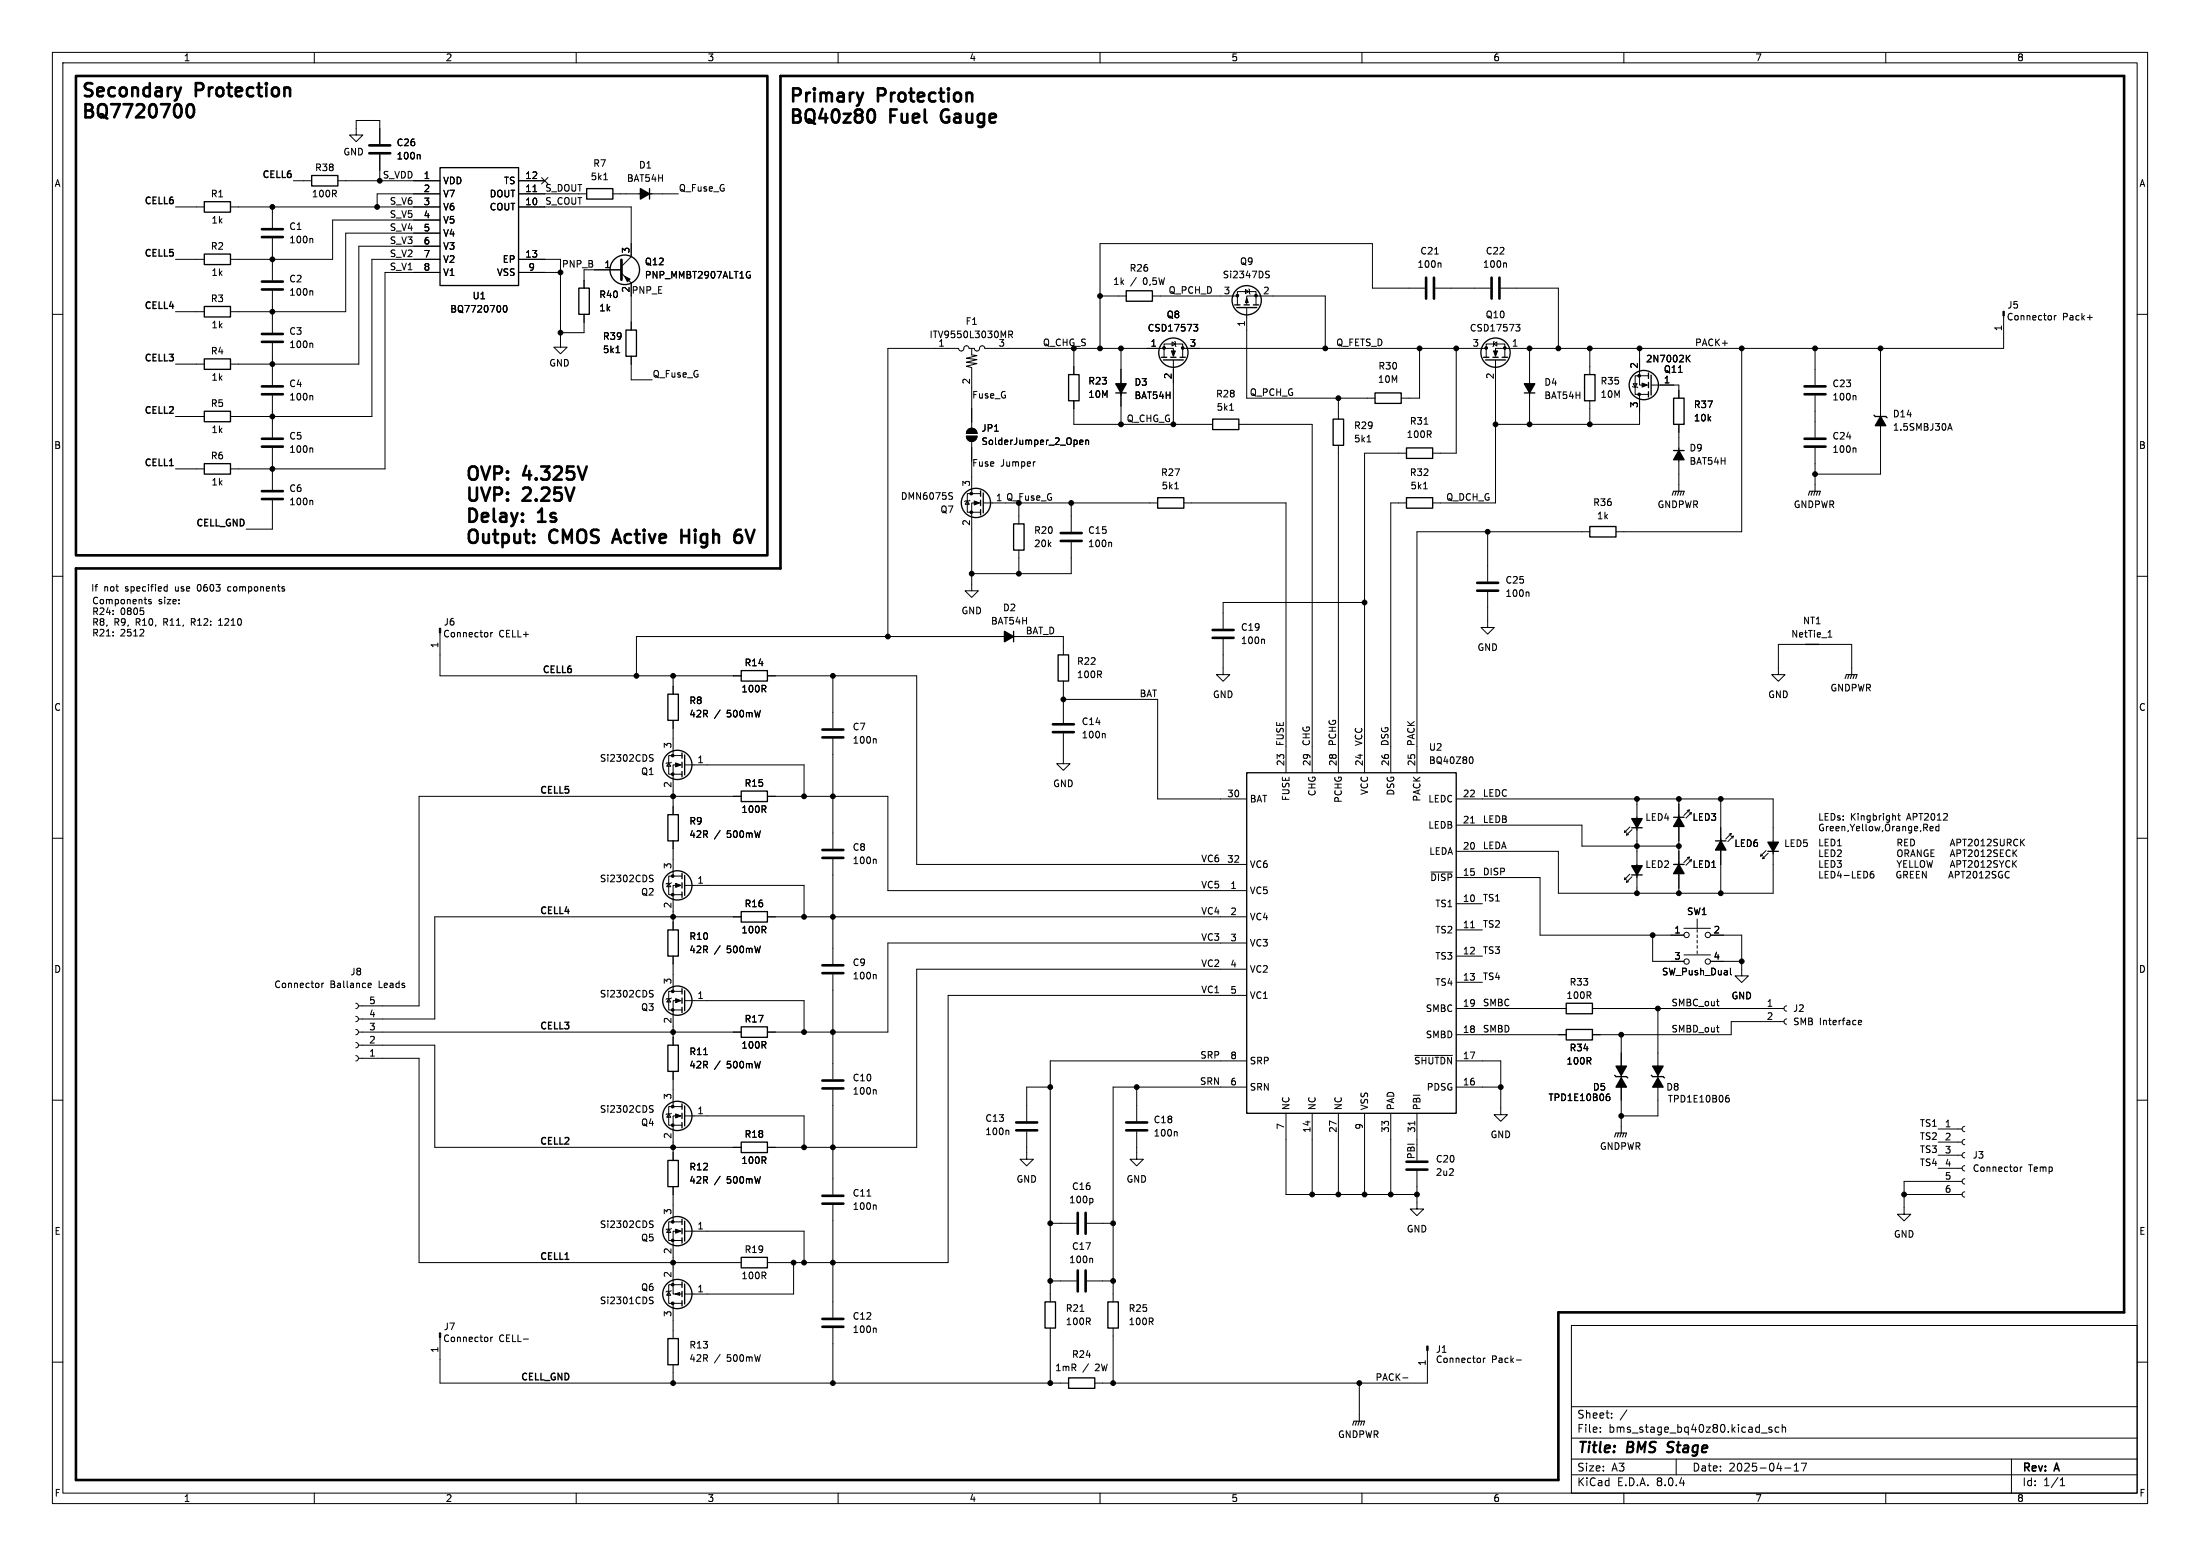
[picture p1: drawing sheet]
<svg xmlns="http://www.w3.org/2000/svg" width="420mm" height="297mm" viewBox="0 0 420 297" stroke-linecap="round" stroke-linejoin="round" font-family="sans-serif">
<g fill="none" stroke="#000" stroke-width=".19">
<path d="M10 10h400v277h-400zM12 12h396v273h-396zM60 10v2M110 10v2M160 10v2M210 10v2M260 10v2M310 10v2M360 10v2M33.5 39.5h5.5M44 39.5h40M52 39.5v4"/>
<path d="M56 34.5h3.5M64.5 34.5h19.5M68 25.8h-1.3l1.3 1.2 1.3-1.2h-1.3v-2.8h4.5v4.5M72.5 29.5v3M80 29.5l.2 .2v.7M84 37h-12v2.5M99 37h13M99 39.5h21.5v9.5M99 34.5h5M101.7 36.6h.8M103.4 33.9l1.2 1.2M104.6 33.9l-1.2 1.2"/>
<path d="M115.3 34.3h.7M117 37h12.5M10 60h2M33.5 49.5h5.5M33.5 59.5h5.5M52 45.5v8M52 55.5v8M59.5 45.5l.2 .2v.6M59.5 55.5l.2 .2v.6M84 49.5h-13v30h-27M84 52h-10.5v37.5h-29.5M84 42h-20.5v7.5h-19.5"/>
<path d="M84 44.5h-18v15h-22M84 47h-15.5v22.5h-24.5M96.2 58.4l.2-.1a.68 .68 0 0 1 .4 .6 .68 .68 0 0 1-.4 .7 .84 .84 0 0 1-.2-1.2zM99 49.5h8v16.8h1.3l-1.3 1.2-1.3-1.2h1.3M99 52h8M111.5 51.5v3.5M111.5 60v3.5h-4.5M113.5 51.5h5M118.6 52.1l1.9 1.9M120.5 54v9M120.5 49l-1.9 1.9M142.7 51.9h.5"/>
<path d="M143 52.5h.2v.5h-.5M210 56.5h5M220 56.5h16M236.2 58.2v-2.5h3.6v2.5M237.8 55.3l.6 .3-.6 .4zM238 58.1v-1.6h15v10M238 58.7v17.3h24.5M238.4 55.2l.1 .1v.7l.2 .1M241.7 52.3l.6 .4-.1 .3h-.4M241.7 51.8h.6M272 55h-10v-8.5h-52v20M273.9 48.5h.7"/>
<path d="M274 55h10.5M274.9 50.2l.2 .2v.6M286.5 55h11v11.5M287.4 50.2l.2 .2v.6M408 60h2M33.5 79.5h5.5M33.5 69.5h5.5M52 65.5v8M52 75.5v8M59.5 65.5l.2 .2v.6M59.5 75.5l.2 .2v.6M117.6 67.3h.7"/>
<path d="M120.5 68v4.5h4M185.5 66.5v1.2l1 .2-2 .5 2 .2-2 .5 2 .3-2 .5 1 .3v1.2M185.5 71.5v10.5M192.6 63.9l.6-.1 .1-.2-.1-.3-.6-.1v1.3M192.9 63.9l.4 .6M205 76.5v4.5h26.5M205 66.5v5M214 66.5v14.5M222.2 68.2v-2.5h3.6v2.5M223.7 65.3l.7 .4-.7 .3zM224 67.7v-1.2h-36l-.1-.4-.4-.1-.4 .2-.2 .7-.4 .1-.4-.1-.1-.4h-1l-.1-.4-.4-.1-.4 .2-.2 .7-.4 .1-.4-.1-.1-.4h-13.5v55M224 68.7v12.3"/>
<path d="M224.3 65.1l.2 1.1M226 66.5h57.5M227.9 61.9h.8l-.5 .5 .4 .1 .1 .4-.3 .3h-.3M234.8 78.3h.7M255.5 76v4M271 66.5v9.5h-3.5M278 66.5v20h-4.5M283.7 68.2v-2.5h3.6v2.5M285.1 65.7l.7-.4v.7zM285.2 65.1l-.2 1.1M285.5 68.7v27.3h-12M289.4 61.9h.8l-.5 .5 .4 .1 .1 .4-.3 .3h-.3"/>
<path d="M292 66.5v14.5M303.5 66.5v5M303.5 76.5v4.5M311.7 73.8l1 .2M311.8 73.2h.7l-.3 .7zM313 66.5v7h1.2M313 75.5v5.5h-27.5M314.7 71.7h-2.5v3.6h2.5M315.2 73.5h5.3v2.5M322.1 68.4l.5 .7M322.6 67.8l-.7 .7M332.5 66.5v35h-24"/>
<path d="M346.5 66.5v7M346.5 75.5v8M354.1 75.5l.2 .2v.6M359 66.5v24h-12.5M382.5 60.7v5.8h-97v1.2M392.2 60.2v.9M392.5 60.2l-.3 .3M398.5 60.6h.9M33.5 89.5h5.5M52 85.5v8M52 95.5v5.5h-5M59.5 95.5l.2 .2v.6"/>
<path d="M59.5 85.5l.2 .2v.6M181.4 94.6l.3 .2 .1 .3-.2 .2h-.3M181.4 94l.4 .1M184.5 83.3h2a1.02 1.02 0 0 1-1 1 1.02 1.02 0 0 1-1-1zM184.7 95.6l.3 .7h-.7zM184.8 82a1.02 1.02 0 0 1 1.1-.2 1.02 1.02 0 0 1 .6 .9h-2zM185.2 95.5l-1.1 .2M185.5 84v10M186.7 96h-1.2v16.8h1.3l-1.3 1.2-1.3-1.2h1.3M187.2 94.2h-2.5v3.6h2.5M187.7 96h4.3M197.5 88.1h.1"/>
<path d="M204.5 96v5.5M206.1 84.4l.6-.1v-.2l-.4-.1-.2 .2 .1 .6h.5M207.3 84.1l.2-.1 .3 .1v.7M207.3 84v.8M221 96h-26.5v4M224.3 93.3h.7M226 96h19.5v51.5M236.5 81h14v66.5M255.5 85v62.5M261 84.3h.7M268.5 96h-3v51.5M268.5 86.5h-8v61"/>
<path d="M271.8 93.3h.7M271.9 81h.7M320.5 81v12.8M346.5 85.5v8.3M354.1 85.5l.2 .2v.6M371.8 82.1l.5-1.3 .4 1.3M372 81.8h.6M10 110h2M27.4 116.6v.6M28.8 114.5l-.3-.1-.1 .2v.2l.4 .1v.3h-.4M31.4 112.8h.5M31.4 112h.5"/>
<path d="M31.9 111.6v1.2M41.7 119.4h.8M42 118.3l-.3 .1M43.7 112l-.2 .2v.4l.2 .2M54.3 112.5v.3M194.5 105v4.5M204.5 103.5v6h-19M212 103.5l.2 .2v.6M260.5 115h-27v5M284 113v6.8h1.3l-1.3 1.2-1.3-1.2h1.3M284 101.5v9.5M291.7 113l.2 .2v.6"/>
<path d="M303.5 101.5h-33v46M408 110h2M26.7 121.4h.8M27.5 120.5l-.1 .2M84 121.2v7.8h57.5M93.7 120.7v.9M94 120.7l-.3 .3M128.5 129v3.5M128.5 137.5v6.5M146.5 129h28.5v36h63M159 129v10M203 140v5.8h1.3l-1.3 1.2-1.3-1.2h1.3"/>
<path d="M203 125v-3.5h-81.5v7.5M203 133.5h18v19h17M203 130v8M233.5 122v6.8h1.3l-1.3 1.2-1.3-1.2h1.3M241.2 122l.2 .2v.6M339.5 128.8h-1.3l1.3 1.2 1.3-1.2h-1.3v-5.8h14v5.8M349 121.6h.7M349.2 120.5l.1-.2v1.3M10 160h2M124.1 144.6l.6 .3-.1 .3-.5 .1M124.1 144.1h.6M127.7 145.6l.3 .7h-.7z"/>
<path d="M128.2 145.5l-1 .2M129.8 146h-1.3v9.5M130.2 144.2h-2.5v3.6h2.5M130.8 146h22.7v6M141.5 152h-61.5v40h-11.6M146.5 152h23v18h68.5M159 141v21M167.1 141l.2 .2v.6M210.8 140l.2 .2v.6M278 152.5h60.5v18h-41v-8h-19.5M278 157.5h24v4h18.5M280.7 157.1h.8"/>
<path d="M280.8 144.5a.68 .68 0 0 1 .4 .6 .68 .68 0 0 1-.4 .6M310.2 158.5l-.1 .4M310.5 158.8l-.4 .1M310.6 159l-.1 .4M310.9 159.3l-.4 .1M311.1 157.9l-1 1M311.5 158.3l-1 1.1M312.5 152.5v18M320.5 152.5v18M322.5 154.6l-.4 .1M322.5 154.6l-.1 .4M322.5 155.2l.4-.1-1 1.1"/>
<path d="M322.5 154.6l-1.1 1M328.5 152.5v18M330.5 159.1l-.4 .1M330.5 159.1l-.1 .4M330.5 159.1l-1 1.1M330.9 159.6l-.4 .1M330.9 159.6l-.1 .4M330.9 159.6l-1.1 1M361.8 155.8l.1 .7M362.3 155.7h.5M362.5 155.3v1.1l.3 .1M368.4 158.2l.7-.2-.1-.2-.4-.1-.2 .2 .1 .6h.5"/>
<path d="M370.1 157.8l-.3-.1-.3 .3 .2 .5h.4M370.1 157.3v1.3M408 160h2M124.1 167.6l.6 .3-.1 .3-.5 .1M124.1 167.1h.6M127.7 168.6l.3 .7h-.7zM128.2 168.5l-1 .2M128.5 160.5v6.5M129.8 169h-1.3v8.5M130.2 167.2h-2.5v3.6h2.5M130.8 169h22.7v6M141.5 175h-58.5v19.5h-14.6"/>
<path d="M146.5 175h91.5M159 164v20M167.1 164l.2 .2v.6M238 180h-68.5v17h-23M273.2 166.5h4.1M278 167.5h16v11h27.5M278 172.5h5M278 177.5h5M280.7 177.1h.8M310.2 167.5l-.1 .4M310.5 167.8l-.4 .1M310.6 168l-.1 .4"/>
<path d="M310.9 168.3l-.4 .1M311.1 166.9l-1 1M311.5 167.3l-1 1.1M315.5 178.5v5h6M321.5 177.2h5M322.5 163.6l-.4 .1M322.5 163.6l-.1 .4M322.5 164.2l.4-.1-1 1.1M322.5 163.6l-1.1 1M324 175.4v1.8M324 177.4v.6M324 178.5v.5"/>
<path d="M324 179.5v.5M326.5 178.5h6v7.8h1.3l-1.3 1.2-1.3-1.2h1.3M336.2 163l-.1 .4M336.5 163.3l-.4 .1M336.6 163.5l-.1 .4M336.9 163.8l-.4 .1M337.1 162.3l-1 1.1M337.6 162.9l-1.1 1M357.6 166.3l-.3 .1a.85 .85 0 0 0 0 1.2l.4-.1v-.5l-.2-.2-.4 .1-.1 .1M362.2 164.3l.4 .6M362.3 160.8h.6l.2-.2-.1-.3-.7-.1v1.3M362.5 162.3l.1-.1a.43 .43 0 0 1 .5 .5v.4a.42 .42 0 0 1-.4 .4 .42 .42 0 0 1-.4-.4z"/>
<path d="M362.6 164.9v.6M362.6 160.8l.5 .7M363 164.3l-.4 .6M363.4 164.9h.5M363.6 160.8h.4M363.7 162.9l.6-.1 .1-.1-.1-.4-.6-.1v1.3M364 162.9l.4 .6M364 164.3h-.6v1.2h.6M364.2 160.2h-.6v1.3h.6M364.6 164.3v1.2h.6M364.8 160.2a.64 .64 0 0 1 .7 .6 .64 .64 0 0 1-.7 .7zM364.8 163.5l.4-1.3 .4 1.3"/>
<path d="M364.9 163.1h.6M365.6 164.3v1.2h.6M366.6 164.5l.3-.2a.43 .43 0 0 1 .5 .4v.4a.42 .42 0 0 1-.4 .5 .42 .42 0 0 1-.4-.5zM366.8 162.2v1.3l-.8-1.3v1.3M367.8 164.3l.3 1.2 .3-.9 .2 .9 .3-1.2M368 162.3a.59 .59 0 0 0-.7 .6 .59 .59 0 0 0 .7 .5l.1-.4h-.3M368.6 162.8h.5M369.2 162.2h-.6v1.3h.6M372 167.6l.4-1.3 .5 1.3M372.1 167.2h.6M384.2 164.3v1.2M384.3 162.2v1.3"/>
<path d="M384.4 164.8l.6 .7M384.5 162.8l.5 .7M385 164.3l-.8 .7M385 162.2l-.7 .8M385.7 160.2v1.3M385.9 160.7l.6 .8M386.5 160.2l-.8 .7M61.4 187.7v.8M61.8 187.7l-.4 .2M67.9 191.5l.4 .1 .1 .4-.1 .4-.4 .1M67.9 194l.4 .1 .1 .4-.1 .4-.4 .1M67.9 196.5l.4 .1 .1 .4-.1 .4-.4 .1"/>
<path d="M67.9 199l.4 .1 .1 .4-.1 .4-.4 .1M68.4 197h73.1M68.4 199.5h14.6v19.5h58.5M70.3 187.8l.1-.1 .5 .1v.2l-.6 .1M70.3 188.3l.1 .2 .4-.1M124.1 189.6l.6 .3-.1 .3-.5 .1M124.1 189.1h.6M127.7 190.6l.3 .7h-.7zM128.2 190.5l-1 .2M128.5 182.5v6.5M129.8 191h-1.3v8.5M130.2 189.2h-2.5v3.6h2.5"/>
<path d="M130.8 191h22.7v6M159 186v20M167.1 186l.2 .2v.6M238 190h-57v51h-34.5M238 185h-63v34h-28.5M278 192.5h21M278 197.5h21M278 182.5h5M278 187.5h5M304 192.5h36.6M309.5 197.5v18.8M316.5 192.5v20.5h-7"/>
<path d="M321.5 182.3h5M324 180.5v.5M324 181.5v.5M326.5 183.5h6M327.7 196.1h.5M327.7 191.1h.5M328.1 192h.1M328.1 197h.1M330.3 184.8v1.1l.2 .2M340.6 195h-10.1v2.5h-26.5M341.1 194.5l-.4 .1-.1 .4 .1 .4 .4 .1M341.1 192l-.4 .1-.1 .4 .1 .4 .4 .1"/>
<path d="M354.8 195.2l.6-.1-.1-.3h-.3l-.2 .1v.6h.5M10 210h2M67.9 201.5l.4 .1 .1 .4-.1 .4-.4 .1M68.4 202h11.6v39h61.5M124.1 211.6l.6 .3-.1 .3-.5 .1M124.1 211.1h.6M127.7 212.6l.3 .7h-.7zM128.2 212.5l-1 .2M128.5 204.5v6.5M129.8 213h-1.3v8.5M130.2 211.2h-2.5v3.6h2.5M130.8 213h22.7v6"/>
<path d="M134.3 201.3h.8M159 208v20M167.1 208l.2 .2v.6M192.4 215.7l.2 .2v.7M196 216v5.3h1.3l-1.3 1.2-1.3-1.2h1.3M200.5 207.5h-4.5v6.5M217 216v5.3h1.3l-1.3 1.2-1.3-1.2h1.3M217 207.5v6.5M224.5 216l.2 .2v.6M238 207.5h-25.5v41M238 202.5h-37.5v46M245.5 212.5v15.5h25"/>
<path d="M250.5 212.5v15.5M255.5 212.5v15.5M260.5 212.5v15.5M265.5 212.5v15.5M270.1 214v.8M270.1 201.5h7.2M270.5 212.5v9M278 202.5h8.5v10.3h1.3l-1.3 1.2-1.3-1.2h1.3M278 207.5h8.5M306.9 209.3l.3 .1 .1 .1v.5l-.4 .1M307.2 208.8l-.3 .1M329.6 209.6h.3l.2 .2v.4l-.5 .1"/>
<path d="M330 209.1h-.4M370 218h4.6M370 215.5h4.6M375.1 220l-.4 .1-.1 .4 .1 .4 .4 .1M375.1 217.5l-.4 .1-.1 .4 .1 .4 .4 .1M375.1 215l-.4 .1-.1 .4 .1 .4 .4 .1M408 210h2M124.1 233.6l.6 .3-.1 .3-.5 .1M124.1 233.1h.6M127.7 234.6l.3 .7h-.7zM128.2 234.5l-1 .2M128.5 226.5v6.5"/>
<path d="M129.8 235h-1.3v12h1.6M130.2 233.2h-2.5v3.6h2.5M130.8 235h22.7v6M159 230v21.5M165.5 228.3h.7M167.1 230l.2 .2v.6M200.5 233.5h5M207.5 233.5h5M208.4 228.7l.2 .3v.3l-.2 .3M270.5 223.5v7.3h1.3l-1.3 1.2-1.3-1.2h1.3M363.5 228h11.1M370 223h4.6"/>
<path d="M370 220.5h4.6M374.6 225.5h-11.1v6.3h1.3l-1.3 1.2-1.3-1.2h1.3M375.1 227.5l-.4 .1-.1 .4 .1 .4 .4 .1M375.1 225l-.4 .1-.1 .4 .1 .4 .4 .1M375.1 222.5l-.4 .1-.1 .4 .1 .4 .4 .1M385.7 222.8v.8M386 222.8l-.3 .2M10 260h2M84 255.7v8.3h120M93.7 255.2v.9M94 255.2l-.3 .3M99.9 255.6h1"/>
<path d="M124.1 248.1l.6 .4-.1 .3h-.5M124.1 247.6h.6M127.6 246.6l.4 .6h-.7zM128.2 246.4l-.2 .1h-.7l-.1 .1M128.5 249v6.5M130.2 245.2h-2.5v3.6h2.5M151.5 241v6h-20.7M159 253.5v10.5M167.1 253.5l.2 .2v.6M200.5 244.5h5M200.5 253.5v10.5M206.2 250.3h.7"/>
<path d="M207.5 244.5h5M208.4 240.2l.2 .2v.6M212.5 253.5v10.5M272.5 257.8v6.2h-63.5M283.2 259.2v.9M283.5 259.2l-.3 .3M289.5 259.6h.9M300 253h108v32h-108zM408 260h2M128.5 260.5v3.5M259.5 264v7.3M267.8 263h1"/>
<path d="M300 278.5h108M300 274.5h108M300 268.5h108M305.5 273.2v.2M305.5 272.5v.1M307.7 270.5v.2M307.7 269.8v.1M310.6 269.1l-1.3 1.9M320 278.5v3M336.2 273.5h1.2M338.2 272.5l-.3-.1-.2 .2v.2l.5 .2v.3h-.5M339.6 272.5l-.4-.1-.3 .3 .1 .6h.6"/>
<path d="M340.2 272.5l.2-.1 .4 .1 .1 .9M340.2 271.9v1.5M342.5 279.7l.4-.4v1.5M343.9 279.3h1l-.7 1.5M384 278.5v6.5M60 285v2M110 285v2M160 285v2M210 285v2M260 285v2M300 281.5h108M310 285v2"/>
<path d="M340.7 280.2h1.2M342.5 280.8h.9M360 285v2M393.3 283.6h.9M393.3 282.5l.4-.4v1.5"/>
<circle cx="322" cy="178.5" r=".51"/>
<circle cx="326" cy="178.5" r=".51"/>
<circle cx="322" cy="183.5" r=".51"/>
<circle cx="326" cy="183.5" r=".51"/>
</g>
<path d="M318.2 277.1l.3 .1M318.5 275.4l-.1 .6" fill="none" stroke="#000" stroke-width=".4"/>
<g fill="none" stroke="#000" stroke-width=".5">
<path d="M14.5 14.5h132v91.5h-132zM34.5 16.7l-.6 1.7M164.8 17.7l-.6 1.7M36.7 20a.59 .59 0 0 0-1 .4 1.47 1.47 0 0 0 .5 2 .64 .64 0 0 0 .7-.5l.1-.5-.1-1M70.5 27.7h4M70.5 29.3h4M166.2 20.9l.6 .2M166.9 21.4a1.47 1.47 0 0 1-.5 2h-.2M179.8 21.5a1.73 1.73 0 0 0 .1 1.5M50 53.7h4M50 55.3h4M50 43.7h4"/>
<path d="M50 45.3h4M272.2 53v4M273.8 53v4M284.7 53v4M286.3 53v4M50 73.7h4M50 75.3h4M50 63.7h4M50 65.3h4M344.5 73.7h4M344.5 75.3h4M50 93.7h4"/>
<path d="M50 95.3h4M50 83.7h4M50 85.3h4M344.5 83.7h4M344.5 85.3h4M14.5 108.5h134.5v-94h256.5v236h-108v32h-283zM117.1 102.9h1.2M117.7 101.1l-.8 2.5M130.1 101.1v2.5M130.1 102.3h1.4M140.7 102.1l.7 .1 .2 .3-.1 .9-.3 .2h-.5M141.4 101.1l-.7 .1"/>
<path d="M202.5 101.8h4M202.5 103.2h4M282 111.2h4M282 112.8h4M157 139.2h4M201 138.2h4M201 139.8h4M231.5 120.2h4M231.5 121.8h4M157 140.8h4M157 163.7h4M157 162.3h4"/>
<path d="M157 185.7h4M157 184.3h4M157 207.7h4M157 206.3h4M194 215.7h4M194 214.3h4M215 215.7h4M215 214.3h4M157 229.8h4M157 228.2h4M205.7 231.5v4M207.3 231.5v4"/>
<path d="M268.5 221.7h4M268.5 223.2h4M157 253.2h4M157 251.8h4M205.7 242.5v4M207.3 242.5v4"/>
</g>
<g fill="#000" stroke="#000" stroke-width=".19">
<path d="M119.3 52.8l1 .5-.5 .5zM238 56.9l.3 .8h-.5zM223.6 67h.8l-.4 1zM285.1 67h.8l-.4 1zM313.5 73.1l1 .4-1 .4zM382.4 59.4h.2v.9h-.2zM184.5 83.3h2a1.02 1.02 0 0 1-1 1 1.02 1.02 0 0 1-1-1zM184.8 82a1.02 1.02 0 0 1 1.1-.2 1.02 1.02 0 0 1 .6 .9h-2zM186 95.6l1 .4-1 .4zM83.9 119.9h.2v.9h-.2zM129 145.6l1 .4-1 .4zM129 168.6l1 .4-1 .4z"/>
<path d="M129 190.6l1 .4-1 .4zM129 212.6l1 .4-1 .4zM129 234.6l1 .4-1 .4zM83.9 254.4h.2v.9h-.2zM128.9 247l.9-.3v.5zM272.4 256.9h.2v.9h-.2z"/>
<circle cx="52" cy="39.5" r=".46"/>
<circle cx="72" cy="39.5" r=".46"/>
<circle cx="72.5" cy="34.5" r=".46"/>
<circle cx="52" cy="59.5" r=".46"/>
<circle cx="52" cy="49.5" r=".46"/>
<circle cx="107" cy="52" r=".46"/>
<circle cx="210" cy="56.5" r=".46"/>
<circle cx="236.2" cy="56.4" r=".25"/>
<circle cx="239.8" cy="56.4" r=".25"/>
<circle cx="52" cy="69.5" r=".46"/>
<circle cx="52" cy="79.5" r=".46"/>
<circle cx="107" cy="63.5" r=".46"/>
<circle cx="210" cy="66.5" r=".46"/>
<circle cx="214" cy="66.5" r=".46"/>
<circle cx="222.2" cy="66.4" r=".25"/>
<circle cx="225.8" cy="66.4" r=".25"/>
<circle cx="253" cy="66.5" r=".46"/>
<circle cx="255.5" cy="76" r=".46"/>
<circle cx="271" cy="66.5" r=".46"/>
<circle cx="278" cy="66.5" r=".46"/>
<circle cx="283.7" cy="66.4" r=".25"/>
<circle cx="287.3" cy="66.4" r=".25"/>
<circle cx="292" cy="66.5" r=".46"/>
<circle cx="297.5" cy="66.5" r=".46"/>
<circle cx="303.5" cy="66.5" r=".46"/>
<circle cx="312.9" cy="75.3" r=".25"/>
<circle cx="312.9" cy="71.7" r=".25"/>
<circle cx="313" cy="66.5" r=".46"/>
<circle cx="332.5" cy="66.5" r=".46"/>
<circle cx="346.5" cy="66.5" r=".46"/>
<circle cx="359" cy="66.5" r=".46"/>
<circle cx="52" cy="89.5" r=".46"/>
<circle cx="185.4" cy="94.2" r=".25"/>
<circle cx="185.4" cy="97.8" r=".25"/>
<circle cx="204.5" cy="96" r=".46"/>
<circle cx="214" cy="81" r=".46"/>
<circle cx="224" cy="81" r=".46"/>
<circle cx="285.5" cy="81" r=".46"/>
<circle cx="292" cy="81" r=".46"/>
<circle cx="303.5" cy="81" r=".46"/>
<circle cx="346.5" cy="90.5" r=".46"/>
<circle cx="185.5" cy="109.5" r=".46"/>
<circle cx="194.5" cy="109.5" r=".46"/>
<circle cx="260.5" cy="115" r=".46"/>
<circle cx="284" cy="101.5" r=".46"/>
<circle cx="121.5" cy="129" r=".46"/>
<circle cx="128.5" cy="129" r=".46"/>
<circle cx="159" cy="129" r=".46"/>
<circle cx="169.5" cy="121.5" r=".46"/>
<circle cx="203" cy="133.5" r=".46"/>
<circle cx="128.4" cy="144.2" r=".25"/>
<circle cx="128.4" cy="147.8" r=".25"/>
<circle cx="128.5" cy="152" r=".46"/>
<circle cx="153.5" cy="152" r=".46"/>
<circle cx="159" cy="152" r=".46"/>
<circle cx="312.5" cy="152.5" r=".46"/>
<circle cx="320.5" cy="152.5" r=".46"/>
<circle cx="328.5" cy="152.5" r=".46"/>
<circle cx="128.4" cy="167.2" r=".25"/>
<circle cx="128.4" cy="170.8" r=".25"/>
<circle cx="128.5" cy="175" r=".46"/>
<circle cx="153.5" cy="175" r=".46"/>
<circle cx="159" cy="175" r=".46"/>
<circle cx="312.5" cy="170.5" r=".46"/>
<circle cx="312.5" cy="161.5" r=".46"/>
<circle cx="315.5" cy="178.5" r=".46"/>
<circle cx="320.5" cy="161.5" r=".46"/>
<circle cx="320.5" cy="170.5" r=".46"/>
<circle cx="328.5" cy="170.5" r=".46"/>
<circle cx="128.4" cy="192.8" r=".25"/>
<circle cx="128.4" cy="189.2" r=".25"/>
<circle cx="128.5" cy="197" r=".46"/>
<circle cx="153.5" cy="197" r=".46"/>
<circle cx="159" cy="197" r=".46"/>
<circle cx="309.5" cy="197.5" r=".46"/>
<circle cx="316.5" cy="192.5" r=".46"/>
<circle cx="332.5" cy="183.5" r=".46"/>
<circle cx="128.4" cy="211.2" r=".25"/>
<circle cx="128.4" cy="214.8" r=".25"/>
<circle cx="128.5" cy="219" r=".46"/>
<circle cx="153.5" cy="219" r=".46"/>
<circle cx="159" cy="219" r=".46"/>
<circle cx="200.5" cy="207.5" r=".46"/>
<circle cx="217" cy="207.5" r=".46"/>
<circle cx="286.5" cy="207.5" r=".46"/>
<circle cx="309.5" cy="213" r=".46"/>
<circle cx="128.4" cy="233.2" r=".25"/>
<circle cx="128.4" cy="236.8" r=".25"/>
<circle cx="200.5" cy="233.5" r=".46"/>
<circle cx="212.5" cy="233.5" r=".46"/>
<circle cx="250.5" cy="228" r=".46"/>
<circle cx="255.5" cy="228" r=".46"/>
<circle cx="260.5" cy="228" r=".46"/>
<circle cx="265.5" cy="228" r=".46"/>
<circle cx="270.5" cy="228" r=".46"/>
<circle cx="363.5" cy="228" r=".46"/>
<circle cx="128.4" cy="245.2" r=".25"/>
<circle cx="128.4" cy="248.8" r=".25"/>
<circle cx="128.5" cy="241" r=".46"/>
<circle cx="151.5" cy="241" r=".46"/>
<circle cx="153.5" cy="241" r=".46"/>
<circle cx="159" cy="241" r=".46"/>
<circle cx="200.5" cy="244.5" r=".46"/>
<circle cx="212.5" cy="244.5" r=".46"/>
<circle cx="128.5" cy="264" r=".46"/>
<circle cx="159" cy="264" r=".46"/>
<circle cx="200.5" cy="264" r=".46"/>
<circle cx="212.5" cy="264" r=".46"/>
<circle cx="259.5" cy="264" r=".46"/>
</g>
<g fill="none" stroke="#000" stroke-width=".25">
<path d="M39 38.5h5v2h-5zM59.5 33.5h5v2h-5zM84 32h15v22.5h-15zM112 36h5v2h-5zM124 36v2M39 48.5h5v2h-5zM39 58.5h5v2h-5zM110.5 55h2v5h-2zM215 55.5h5v2h-5zM235.7 58.2h1M236.1 58.7h3.8M237.5 58.2h1"/>
<path d="M239.3 58.2h1M39 78.5h5v2h-5zM39 68.5h5v2h-5zM119.5 63h2v5h-2zM204 71.5h2v5h-2zM213 75h2M221.7 68.2h1M222.1 68.7h3.8M223.5 68.2h1M225.3 68.2h1M262.5 75h5v2h-5zM283.2 68.2h1"/>
<path d="M283.6 68.7h3.8M285 68.2h1M286.8 68.2h1M291 75h2M302.5 71.5h2v5h-2zM314.7 71.2v1M314.7 73v1M314.7 74.8v1M315.2 71.6v3.8M319.5 76h2v5h-2zM357.7 79.3l.3 .2h2l.3 .2M39 88.5h5v2h-5z"/>
<path d="M187.2 93.7v1M187.2 95.5v1M187.2 97.3v1M187.7 94.1v3.8M221 95h5v2h-5zM231.5 80h5v2h-5zM254.5 80h2v5h-2zM268.5 95h5v2h-5zM268.5 85.5h5v2h-5zM319.5 86h2M193.5 100h2v5h-2zM303.5 100.5h5v2h-5z"/>
<path d="M127.5 132.5h2v5h-2zM141.5 128h5v2h-5zM193.5 120.5v2M202 125h2v5h-2zM344.7 123h2.5M127.5 155.5h2v5h-2zM130.2 143.7v1M130.2 145.5v1M130.2 147.3v1M130.7 144.1v3.8M141.5 151h5v2h-5zM238 147.5h40v65h-40z"/>
<path d="M311.5 158h2M319.5 156h2M127.5 177.5h2v5h-2zM130.2 166.7v1M130.2 168.5v1M130.2 170.3v1M130.7 167.1v3.8M141.5 174h5v2h-5zM311.5 167h2M319.5 165h2M327.5 160.5h2M337.5 162.5h2"/>
<path d="M127.5 199.5h2v5h-2zM130.2 188.7v1M130.2 190.5v1M130.2 192.3v1M130.7 189.1v3.8M141.5 196h5v2h-5zM299 191.5h5v2h-5zM299 196.5h5v2h-5zM130.2 210.7v1M130.2 212.5v1M130.2 214.3v1M130.7 211.1v3.8"/>
<path d="M141.5 218h5v2h-5zM308.2 205.3l.3 .2h2l.3 .2M315.2 205.3l.3 .2h2l.2 .2M127.5 221.5h2v5h-2zM130.2 232.7v1M130.2 234.5v1M130.2 236.3v1M130.7 233.1v3.8M127.5 255.5h2v5h-2zM130.2 244.7v1M130.2 246.5v1M130.2 248.3v1"/>
<path d="M130.7 245.1v3.8M141.5 240h5v2h-5zM199.5 248.5h2v5h-2zM211.5 248.5h2v5h-2zM204 263h5v2h-5z"/>
<circle cx="119.3" cy="51.5" r="2.82"/>
<circle cx="238" cy="57.3" r="2.79"/>
<circle cx="224" cy="67.3" r="2.79"/>
<circle cx="285.5" cy="67.3" r="2.79"/>
<circle cx="313.8" cy="73.5" r="2.79"/>
<circle cx="186.3" cy="96" r="2.79"/>
<circle cx="129.3" cy="146" r="2.79"/>
<circle cx="129.3" cy="169" r="2.79"/>
<circle cx="129.3" cy="191" r="2.79"/>
<circle cx="129.3" cy="213" r="2.79"/>
<circle cx="129.3" cy="235" r="2.79"/>
<circle cx="129.3" cy="247" r="2.79"/>
</g>
<g fill="#000" stroke="#000" stroke-width=".25">
<path d="M122.2 36l1.8 1-1.8 1zM213 73.3h2l-1 1.7zM291 73.3h2l-1 1.7zM320.5 86l1 1.7h-2zM359 79.5l1 1.8h-2zM191.7 120.5l1.8 1-1.8 1zM311.5 156.2h2l-1 1.8zM320.5 156l1 1.8h-2zM311.5 165.3h2l-1 1.7zM320.5 165l1 1.7h-2zM328.5 160.5l1 1.8h-2zM337.5 160.7h2l-1 1.8z"/>
<path d="M308.5 203.5h2l-1 1.8zM309.5 205.7l1 1.8h-2zM315.5 203.5h2l-1 1.8zM316.5 205.7l1 1.8h-2z"/>
</g>
<g fill="none" stroke="#000" stroke-width=".2">
<path d="M319.2 94.5l.3-.7h2l-.2 .7M320 93.8l-.3 .7M320.5 93.8l-.3 .7M321 93.8l-.2 .7M345.2 94.5l.3-.7h2l-.2 .7M346 93.8l-.3 .7M346.5 93.8l-.3 .7M347 93.8l-.2 .7M352.2 129.5l.3-.7h2l-.2 .7M353 128.8l-.3 .7M353.5 128.8l-.3 .7M354 128.8l-.2 .7"/>
<path d="M308.2 217l.3-.7h2l-.2 .7M309 216.3l-.3 .7M309.5 216.3l-.3 .7M310 216.3l-.2 .7M258.2 272l.3-.7h2l-.2 .7M259 271.3l-.3 .7M259.5 271.3l-.3 .7M260 271.3l-.2 .7"/>
</g>
<path d="M118.6 49.6v3.8" fill="none" stroke="#000" stroke-width=".51"/>
<g font-size="3.5">
<text x="15.4" y="19.2">Secondary</text>
<text x="15.4" y="23.3">BQ7720700</text>
<text x="37.5" y="19.2">Protection</text>
<text x="150.5" y="20.2">Primary</text>
<text x="167.7" y="20.2">Protection</text>
<text x="150.5" y="24.3">BQ40z80</text>
<text x="170.1" y="24.3">Fuel</text>
<text x="180.8" y="24.3">Gauge</text>
<text x="88.7" y="92.4">OVP:</text>
<text x="100.1" y="92.4">4.325V</text>
<text x="88.7" y="96.4">UVP:</text>
<text x="88.7" y="100.5">Delay:</text>
<text x="100.1" y="96.4">2.25V</text>
<text x="102.9" y="100.5">1s</text>
<text x="88.7" y="104.5">Output:</text>
<text x="105.1" y="104.5">CMOS</text>
<text x="118.3" y="104.5">Active</text>
<text x="132.2" y="104.5">High</text>
<text x="143.4" y="104.5">6V</text>
</g>
<g font-size="2.8">
<text x="301" y="277.9">Title:</text>
<text x="310.6" y="277.9">BMS</text>
<text x="319.2" y="277.9">Stage</text>
</g>
<g font-size="2.1">
<text x="301" y="273.7">File:</text>
<text x="301" y="271">Sheet:</text>
<text x="307.1" y="273.7">bms_stage_bq40z80.kicad_sch</text>
<text x="301" y="281.1">Size:</text>
<text x="307.6" y="281.1">A3</text>
<text x="323" y="281.1">Date:</text>
<text x="330" y="281.1">2025-04-17</text>
<text x="386" y="281.3">Rev:</text>
<text x="392.4" y="281.3">A</text>
<text x="301" y="283.9">KiCad</text>
<text x="308.7" y="283.9">E.D.A.</text>
<text x="316.3" y="283.9">8.0.4</text>
<text x="386" y="283.9">Id:</text>
<text x="390.1" y="283.9">1/1</text>
</g>
<g font-size="1.8">
<text x="35" y="11.9">1</text>
<text x="85" y="11.9">2</text>
<text x="135" y="11.9">3</text>
<text x="185" y="11.9">4</text>
<text x="235" y="11.9">5</text>
<text x="285" y="11.9">6</text>
<text x="335" y="11.9">7</text>
<text x="385" y="11.9">8</text>
<text x="65.5" y="29.9">GND</text>
<text x="75.6" y="28.1">C26</text>
<text x="10.3" y="35.9">A</text>
<text x="49.8" y="34.1">CELL6</text>
<text x="60.1" y="32.9">R38</text>
<text x="73" y="34.2">S_VDD</text>
<text x="75.6" y="30.6">100n</text>
<text x="80.8" y="34.2">1</text>
<text x="84.5" y="35.4">VDD</text>
<text x="96.1" y="35.4">TS</text>
<text x="100.2" y="34.2">12</text>
<text x="112.7" y="34.6">5k1</text>
<text x="113.2" y="32.1">R7</text>
<text x="119.6" y="34.9">BAT54H</text>
<text x="121.9" y="32.4">D1</text>
<text x="408.3" y="35.9">A</text>
<text x="27.3" y="39.1">CELL6</text>
<text x="40.2" y="37.9">R1</text>
<text x="59.4" y="37.9">100R</text>
<text x="74.3" y="41.7">S_V5</text>
<text x="74.3" y="39.2">S_V6</text>
<text x="80.8" y="36.7">2</text>
<text x="80.8" y="39.2">3</text>
<text x="80.8" y="41.7">4</text>
<text x="84.5" y="37.9">V7</text>
<text x="84.5" y="40.4">V6</text>
<text x="93.4" y="40.4">COUT</text>
<text x="93.4" y="37.9">DOUT</text>
<text x="100.2" y="39.2">10</text>
<text x="100.2" y="36.7">11</text>
<text x="104" y="36.6">S_DOUT</text>
<text x="104" y="39.2">S_COUT</text>
<text x="129.5" y="36.6">Q_Fuse_G</text>
<text x="40.2" y="47.9">R2</text>
<text x="40.3" y="42.9">1k</text>
<text x="55.1" y="44.1">C1</text>
<text x="55.1" y="46.6">100n</text>
<text x="74.3" y="46.7">S_V3</text>
<text x="74.3" y="44.2">S_V4</text>
<text x="80.8" y="44.2">5</text>
<text x="80.8" y="46.7">6</text>
<text x="84.5" y="42.9">V5</text>
<text x="84.5" y="45.4">V4</text>
<text x="84.5" y="47.9">V3</text>
<text x="27.3" y="49.1">CELL5</text>
<text x="40.3" y="52.9">1k</text>
<text x="74.3" y="51.7">S_V1</text>
<text x="74.3" y="49.2">S_V2</text>
<text x="80.8" y="49.2">7</text>
<text x="80.8" y="51.7">8</text>
<text x="84.5" y="50.4">V2</text>
<text x="84.5" y="52.9">V1</text>
<text x="94.8" y="52.9">VSS</text>
<text x="95.9" y="50.4">EP</text>
<text x="100.2" y="49.2">13</text>
<text x="100.8" y="51.7">9</text>
<text x="107.2" y="51.2">PNP_B</text>
<text x="115.3" y="51.2">1</text>
<text x="120.2" y="48.5" transform="rotate(-90 120.2 48.5)">3</text>
<text x="123" y="50.8">Q12</text>
<text x="123" y="53.4">PNP_MMBT2907ALT1G</text>
<text x="215.6" y="52">R26</text>
<text x="233.3" y="53.3">Si2347DS</text>
<text x="236.6" y="50.8">Q9</text>
<text x="270.5" y="51.3">100n</text>
<text x="271.1" y="48.8">C21</text>
<text x="283" y="51.3">100n</text>
<text x="283.6" y="48.8">C22</text>
<text x="27.3" y="59.1">CELL4</text>
<text x="40.2" y="57.9">R3</text>
<text x="55.1" y="54.1">C2</text>
<text x="55.1" y="56.6">100n</text>
<text x="85.9" y="59.9">BQ7720700</text>
<text x="90.1" y="57.3">U1</text>
<text x="114.3" y="57.1">R40</text>
<text x="114.3" y="59.6">1k</text>
<text x="120.2" y="55.9" transform="rotate(-90 120.2 55.9)">2</text>
<text x="120.5" y="56.2">PNP_E</text>
<text x="212.4" y="54.6">1k</text>
<text x="215.8" y="54.6">/</text>
<text x="218.3" y="54.6">0,5W</text>
<text x="223" y="56.2">Q_PCH_D</text>
<text x="233.5" y="56.2">3</text>
<text x="241" y="56.2">2</text>
<text x="383.1" y="59.1">J5</text>
<text x="40.3" y="62.9">1k</text>
<text x="55.1" y="64.1">C3</text>
<text x="115" y="65.1">R39</text>
<text x="177.4" y="64.7">ITV9550L3030MR</text>
<text x="184.2" y="62.2">F1</text>
<text x="219" y="63.5">CSD17573</text>
<text x="222.6" y="60.9">Q8</text>
<text x="237.7" y="62.5" transform="rotate(-90 237.7 62.5)">1</text>
<text x="280.5" y="63.5">CSD17573</text>
<text x="283.5" y="60.9">Q10</text>
<text x="382.2" y="63.3" transform="rotate(-90 382.2 63.3)">1</text>
<text x="383" y="61.4">Connector</text>
<text x="393.7" y="61.4">Pack+</text>
<text x="27.3" y="69.1">CELL3</text>
<text x="40.2" y="67.9">R4</text>
<text x="55.1" y="66.6">100n</text>
<text x="104.8" y="70.2">GND</text>
<text x="115" y="67.6">5k1</text>
<text x="179" y="66.2">1</text>
<text x="190.5" y="66.2">3</text>
<text x="199" y="66.2">Q_CHG_S</text>
<text x="219.5" y="66.2">1</text>
<text x="227" y="66.2">3</text>
<text x="255" y="66.2">Q_FETS_D</text>
<text x="263.1" y="70.7">R30</text>
<text x="281" y="66.2">3</text>
<text x="288.5" y="66.2">1</text>
<text x="312.7" y="70.5" transform="rotate(-90 312.7 70.5)">2</text>
<text x="314.1" y="69.4">2N7002K</text>
<text x="317.5" y="71.4">Q11</text>
<text x="323.5" y="66.2">PACK+</text>
<text x="40.2" y="77.9">R5</text>
<text x="40.3" y="72.9">1k</text>
<text x="55.1" y="74.1">C4</text>
<text x="55.1" y="76.6">100n</text>
<text x="124.5" y="72.2">Q_Fuse_G</text>
<text x="185.2" y="73.5" transform="rotate(-90 185.2 73.5)">2</text>
<text x="185.5" y="76.2">Fuse_G</text>
<text x="207.7" y="73.6">R23</text>
<text x="207.7" y="76.1">10M</text>
<text x="216.5" y="73.8">D3</text>
<text x="216.5" y="76.4">BAT54H</text>
<text x="223.7" y="72.5" transform="rotate(-90 223.7 72.5)">2</text>
<text x="232.1" y="76.1">R28</text>
<text x="238.5" y="75.7">Q_PCH_G</text>
<text x="263" y="73.3">10M</text>
<text x="285.2" y="72.5" transform="rotate(-90 285.2 72.5)">2</text>
<text x="294.7" y="73.8">D4</text>
<text x="294.7" y="76.4">BAT54H</text>
<text x="305.5" y="73.6">R35</text>
<text x="305.5" y="76.1">10M</text>
<text x="312.7" y="78" transform="rotate(-90 312.7 78)">3</text>
<text x="317.5" y="73.2">1</text>
<text x="349.7" y="74.1">C23</text>
<text x="349.7" y="76.6">100n</text>
<text x="27.3" y="79.1">CELL2</text>
<text x="40.3" y="82.9">1k</text>
<text x="187.3" y="82.6">JP1</text>
<text x="215" y="80.7">Q_CHG_G</text>
<text x="232.2" y="78.6">5k1</text>
<text x="258.4" y="82.1">R29</text>
<text x="268.5" y="83.8">100R</text>
<text x="269.1" y="81.3">R31</text>
<text x="323.3" y="78.1">R37</text>
<text x="323.3" y="80.6">10k</text>
<text x="361.3" y="79.9">D14</text>
<text x="361.3" y="82.4">1.5SMBJ30A</text>
<text x="10.3" y="85.9">B</text>
<text x="27.3" y="89.1">CELL1</text>
<text x="40.2" y="87.9">R6</text>
<text x="55.1" y="84.1">C5</text>
<text x="55.1" y="86.6">100n</text>
<text x="185.5" y="89.2">Fuse</text>
<text x="187.3" y="85.1">SolderJumper_2_Open</text>
<text x="191" y="89.2">Jumper</text>
<text x="258.4" y="84.6">5k1</text>
<text x="322.4" y="86.4">D9</text>
<text x="322.4" y="88.9">BAT54H</text>
<text x="349.7" y="84.1">C24</text>
<text x="349.7" y="86.6">100n</text>
<text x="408.2" y="85.9">B</text>
<text x="40.3" y="92.9">1k</text>
<text x="55.1" y="94.1">C6</text>
<text x="171.9" y="95.6">DMN6075S</text>
<text x="185.2" y="93" transform="rotate(-90 185.2 93)">3</text>
<text x="190" y="95.7">1 Q_Fuse_G</text>
<text x="221.6" y="91.1">R27</text>
<text x="221.7" y="93.6">5k1</text>
<text x="269.1" y="91.1">R32</text>
<text x="269.2" y="93.6">5k1</text>
<text x="276" y="95.7">Q_DCH_G</text>
<text x="37.2" y="100.6">CELL_GND</text>
<text x="55.1" y="96.6">100n</text>
<text x="179.4" y="98.1">Q7</text>
<text x="185.2" y="100.5" transform="rotate(-90 185.2 100.5)">2</text>
<text x="304.1" y="96.8">R36</text>
<text x="304.8" y="99.3">1k</text>
<text x="316.3" y="97.2">GNDPWR</text>
<text x="342.3" y="97.2">GNDPWR</text>
<text x="197.3" y="104.6">20k</text>
<text x="197.3" y="102.1">R20</text>
<text x="207.6" y="102.1">C15</text>
<text x="207.6" y="104.6">100n</text>
<text x="17.3" y="113.1">If</text>
<text x="19.8" y="113.1">not</text>
<text x="24" y="113.1">specified</text>
<text x="33.7" y="113.1">use</text>
<text x="38.1" y="113.1">0603</text>
<text x="44.1" y="113.1">components</text>
<text x="287.3" y="111.6">C25</text>
<text x="17.5" y="115.5">Components</text>
<text x="17.5" y="117.6">R24:</text>
<text x="17.5" y="119.6">R8,</text>
<text x="21.8" y="119.6">R9,</text>
<text x="23" y="117.6">0805</text>
<text x="26" y="119.6">R10,</text>
<text x="30.2" y="115.5">size:</text>
<text x="31.5" y="119.6">R11,</text>
<text x="36.9" y="119.6">R12:</text>
<text x="42.4" y="119.6">1210</text>
<text x="84.6" y="119.6">J6</text>
<text x="183.5" y="117.4">GND</text>
<text x="189.1" y="119.4">BAT54H</text>
<text x="191.4" y="116.9">D2</text>
<text x="287.3" y="114.1">100n</text>
<text x="344.1" y="119.4">NT1</text>
<text x="17.5" y="121.7">R21:</text>
<text x="23" y="121.7">2512</text>
<text x="83.7" y="123.8" transform="rotate(-90 83.7 123.8)">1</text>
<text x="84.5" y="121.9">Connector</text>
<text x="95.2" y="121.9">CELL+</text>
<text x="195.7" y="121.2">BAT_D</text>
<text x="236.8" y="120.6">C19</text>
<text x="236.8" y="123.1">100n</text>
<text x="282" y="124.4">GND</text>
<text x="341.9" y="121.9">NetTie_1</text>
<text x="103.3" y="128.6">CELL6</text>
<text x="142.1" y="127.4">R14</text>
<text x="205.5" y="127.1">R22</text>
<text x="205.5" y="129.6">100R</text>
<text x="10.3" y="135.9">C</text>
<text x="131.5" y="134.6">R8</text>
<text x="131.5" y="137.1">42R</text>
<text x="136.4" y="137.1">/</text>
<text x="138.9" y="137.1">500mW</text>
<text x="141.4" y="132.4">100R</text>
<text x="217.5" y="133.2">BAT</text>
<text x="231.5" y="133.4">GND</text>
<text x="337.5" y="133.4">GND</text>
<text x="349.3" y="132.2">GNDPWR</text>
<text x="408.2" y="135.9">C</text>
<text x="128.2" y="143" transform="rotate(-90 128.2 143)">3</text>
<text x="162.7" y="139.6">C7</text>
<text x="162.7" y="142.1">100n</text>
<text x="206.4" y="138.6">C14</text>
<text x="206.4" y="141.1">100n</text>
<text x="245.2" y="142.5" transform="rotate(-90 245.2 142.5)">FUSE</text>
<text x="250.2" y="142.5" transform="rotate(-90 250.2 142.5)">CHG</text>
<text x="255.2" y="142.5" transform="rotate(-90 255.2 142.5)">PCHG</text>
<text x="260.2" y="142.5" transform="rotate(-90 260.2 142.5)">VCC</text>
<text x="265.2" y="142.5" transform="rotate(-90 265.2 142.5)">DSG</text>
<text x="270.2" y="142.5" transform="rotate(-90 270.2 142.5)">PACK</text>
<text x="272.7" y="143.5">U2</text>
<text x="114.4" y="145.6">Si2302CDS</text>
<text x="122.3" y="148.1">Q1</text>
<text x="133" y="145.7">1</text>
<text x="245.2" y="146.3" transform="rotate(-90 245.2 146.3)">23</text>
<text x="250.2" y="146.3" transform="rotate(-90 250.2 146.3)">29</text>
<text x="255.2" y="146.3" transform="rotate(-90 255.2 146.3)">28</text>
<text x="260.2" y="146.3" transform="rotate(-90 260.2 146.3)">24</text>
<text x="265.2" y="146.3" transform="rotate(-90 265.2 146.3)">26</text>
<text x="270.2" y="146.3" transform="rotate(-90 270.2 146.3)">25</text>
<text x="272.7" y="146">BQ40Z80</text>
<text x="102.8" y="151.6">CELL5</text>
<text x="128.2" y="150.5" transform="rotate(-90 128.2 150.5)">2</text>
<text x="141.4" y="155.4">100R</text>
<text x="142.1" y="150.4">R15</text>
<text x="201" y="150.4">GND</text>
<text x="234.2" y="152.2">30</text>
<text x="238.5" y="153.4">BAT</text>
<text x="246.4" y="153" transform="rotate(-90 246.4 153)">FUSE</text>
<text x="251.4" y="152.1" transform="rotate(-90 251.4 152.1)">CHG</text>
<text x="256.4" y="153.3" transform="rotate(-90 256.4 153.3)">PCHG</text>
<text x="261.4" y="151.8" transform="rotate(-90 261.4 151.8)">VCC</text>
<text x="266.4" y="152" transform="rotate(-90 266.4 152)">DSG</text>
<text x="271.4" y="153.1" transform="rotate(-90 271.4 153.1)">PACK</text>
<text x="272.6" y="153.4">LEDC</text>
<text x="279.2" y="152.2">22</text>
<text x="283" y="152.2">LEDC</text>
<text x="131.5" y="157.6">R9</text>
<text x="131.5" y="160.1">42R</text>
<text x="136.4" y="160.1">/</text>
<text x="138.9" y="160.1">500mW</text>
<text x="272.6" y="158.4">LEDB</text>
<text x="279.2" y="157.2">21</text>
<text x="283" y="157.2">LEDB</text>
<text x="314" y="156.9">LED4</text>
<text x="323" y="156.9">LED3</text>
<text x="331" y="161.9">LED6</text>
<text x="340.5" y="161.9">LED5</text>
<text x="347" y="156.7">LEDs:</text>
<text x="347" y="158.8">Green,Yellow,Orange,Red</text>
<text x="347" y="161.6">LED1</text>
<text x="353.3" y="156.7">Kingbright</text>
<text x="364.2" y="156.7">APT2012</text>
<text x="371.1" y="161.6">APT2012SURCK</text>
<text x="128.2" y="166" transform="rotate(-90 128.2 166)">3</text>
<text x="162.7" y="162.6">C8</text>
<text x="162.7" y="165.1">100n</text>
<text x="229.2" y="164.7">VC6</text>
<text x="234.2" y="164.7">32</text>
<text x="238.5" y="165.9">VC6</text>
<text x="272.8" y="163.4">LEDA</text>
<text x="279.2" y="167.2">15</text>
<text x="279.2" y="162.2">20</text>
<text x="283" y="167.2">DISP</text>
<text x="283" y="162.2">LEDA</text>
<text x="314" y="165.9">LED2</text>
<text x="323" y="165.9">LED1</text>
<text x="347" y="163.7">LED2</text>
<text x="347" y="165.7">LED3</text>
<text x="347" y="167.7">LED4-LED6</text>
<text x="362.6" y="167.7">GREEN</text>
<text x="370.9" y="165.7">APT2012SYCK</text>
<text x="371.3" y="163.7">APT2012SECK</text>
<text x="373.4" y="167.7">APT2012SGC</text>
<text x="114.4" y="168.6">Si2302CDS</text>
<text x="122.3" y="171.1">Q2</text>
<text x="128.2" y="173.5" transform="rotate(-90 128.2 173.5)">2</text>
<text x="133" y="168.7">1</text>
<text x="142.1" y="173.4">R16</text>
<text x="229.2" y="169.7">VC5</text>
<text x="234.8" y="169.7">1</text>
<text x="238.5" y="170.9">VC5</text>
<text x="272.9" y="168.4">~{DISP}</text>
<text x="273.9" y="173.4">TS1</text>
<text x="279.2" y="172.2">10</text>
<text x="283" y="172.2">TS1</text>
<text x="102.8" y="174.6">CELL4</text>
<text x="131.5" y="179.6">R10</text>
<text x="141.4" y="178.4">100R</text>
<text x="229.2" y="179.7">VC3</text>
<text x="229.2" y="174.7">VC4</text>
<text x="234.8" y="174.7">2</text>
<text x="234.8" y="179.7">3</text>
<text x="238.5" y="175.9">VC4</text>
<text x="273.9" y="178.4">TS2</text>
<text x="279.2" y="177.2">11</text>
<text x="283" y="177.2">TS2</text>
<text x="319.5" y="178.2">1</text>
<text x="322" y="174.9">SW1</text>
<text x="327" y="178.2">2</text>
<text x="10.3" y="185.9">D</text>
<text x="131.5" y="182.1">42R</text>
<text x="136.4" y="182.1">/</text>
<text x="138.9" y="182.1">500mW</text>
<text x="162.7" y="184.6">C9</text>
<text x="229.2" y="184.7">VC2</text>
<text x="234.8" y="184.7">4</text>
<text x="238.5" y="180.9">VC3</text>
<text x="238.5" y="185.9">VC2</text>
<text x="273.9" y="183.4">TS3</text>
<text x="279.2" y="182.2">12</text>
<text x="283" y="182.2">TS3</text>
<text x="319.5" y="183.2">3</text>
<text x="327" y="183.2">4</text>
<text x="408.2" y="185.9">D</text>
<text x="52.3" y="188.8">Connector</text>
<text x="63" y="188.8">Ballance</text>
<text x="66.8" y="186.4">J8</text>
<text x="70.4" y="191.7">5</text>
<text x="72.4" y="188.8">Leads</text>
<text x="114.4" y="190.6">Si2302CDS</text>
<text x="128.2" y="188" transform="rotate(-90 128.2 188)">3</text>
<text x="133" y="190.7">1</text>
<text x="162.7" y="187.1">100n</text>
<text x="229.2" y="189.7">VC1</text>
<text x="234.8" y="189.7">5</text>
<text x="238.5" y="190.9">VC1</text>
<text x="273.9" y="188.4">TS4</text>
<text x="279.2" y="187.2">13</text>
<text x="283" y="187.2">TS4</text>
<text x="298.9" y="190.9">100R</text>
<text x="299.6" y="188.3">R33</text>
<text x="317.2" y="186.4">SW_Push_Dual</text>
<text x="330.5" y="190.9">GND</text>
<text x="70.4" y="196.7">3</text>
<text x="70.4" y="194.2">4</text>
<text x="102.8" y="196.6">CELL3</text>
<text x="122.3" y="193.1">Q3</text>
<text x="128.2" y="195.5" transform="rotate(-90 128.2 195.5)">2</text>
<text x="142.1" y="195.4">R17</text>
<text x="272.1" y="193.4">SMBC</text>
<text x="279.2" y="197.2">18</text>
<text x="279.2" y="192.2">19</text>
<text x="283" y="192.2">SMBC</text>
<text x="283" y="197.2">SMBD</text>
<text x="319" y="197.2">SMBD_out</text>
<text x="319" y="192.2">SMBC_out</text>
<text x="337.2" y="192.2">1</text>
<text x="337.2" y="194.7">2</text>
<text x="342.2" y="193.3">J2</text>
<text x="342.2" y="195.9">SMB</text>
<text x="347.3" y="195.9">Interface</text>
<text x="70.4" y="201.7">1</text>
<text x="70.4" y="199.2">2</text>
<text x="131.5" y="201.6">R11</text>
<text x="141.4" y="200.4">100R</text>
<text x="229" y="202.2">SRP</text>
<text x="234.8" y="202.2">8</text>
<text x="238.5" y="203.4">SRP</text>
<text x="269.9" y="203.4">~{SHUTDN}</text>
<text x="272.1" y="198.4">SMBD</text>
<text x="279.2" y="202.2">17</text>
<text x="298.9" y="203.4">100R</text>
<text x="299.6" y="200.9">R34</text>
<text x="128.2" y="210" transform="rotate(-90 128.2 210)">3</text>
<text x="131.5" y="204.1">42R</text>
<text x="136.4" y="204.1">/</text>
<text x="138.9" y="204.1">500mW</text>
<text x="162.7" y="206.6">C10</text>
<text x="162.7" y="209.1">100n</text>
<text x="229" y="207.2">SRN</text>
<text x="234.8" y="207.2">6</text>
<text x="238.5" y="208.4">SRN</text>
<text x="272.3" y="208.4">PDSG</text>
<text x="279.2" y="207.2">16</text>
<text x="304" y="208.4">D5</text>
<text x="318" y="208.4">D8</text>
<text x="114.4" y="212.6">Si2302CDS</text>
<text x="122.3" y="215.1">Q4</text>
<text x="133" y="212.7">1</text>
<text x="188" y="214.3">C13</text>
<text x="220.1" y="214.6">C18</text>
<text x="245.2" y="215.7" transform="rotate(-90 245.2 215.7)">7</text>
<text x="246.4" y="212" transform="rotate(-90 246.4 212)">NC</text>
<text x="251.4" y="212" transform="rotate(-90 251.4 212)">NC</text>
<text x="256.4" y="212" transform="rotate(-90 256.4 212)">NC</text>
<text x="260.2" y="215.7" transform="rotate(-90 260.2 215.7)">9</text>
<text x="261.4" y="212" transform="rotate(-90 261.4 212)">VSS</text>
<text x="266.4" y="212" transform="rotate(-90 266.4 212)">PAD</text>
<text x="271.4" y="212" transform="rotate(-90 271.4 212)">PBI</text>
<text x="295.5" y="210.4">TPD1E10B06</text>
<text x="318.3" y="210.6">TPD1E10B06</text>
<text x="366.4" y="215.2">TS1</text>
<text x="371.2" y="215.2">1</text>
<text x="102.8" y="218.6">CELL2</text>
<text x="128.2" y="217.5" transform="rotate(-90 128.2 217.5)">2</text>
<text x="142.1" y="217.4">R18</text>
<text x="188" y="216.9">100n</text>
<text x="220.1" y="217.1">100n</text>
<text x="250.2" y="216.3" transform="rotate(-90 250.2 216.3)">14</text>
<text x="255.2" y="216.3" transform="rotate(-90 255.2 216.3)">27</text>
<text x="265.2" y="216.3" transform="rotate(-90 265.2 216.3)">33</text>
<text x="270.2" y="221.3" transform="rotate(-90 270.2 221.3)">PBI</text>
<text x="270.2" y="216.3" transform="rotate(-90 270.2 216.3)">31</text>
<text x="284.5" y="217.4">GND</text>
<text x="305.3" y="219.7">GNDPWR</text>
<text x="366.4" y="220.2">TS3</text>
<text x="366.4" y="217.7">TS2</text>
<text x="371.2" y="217.7">2</text>
<text x="371.2" y="220.2">3</text>
<text x="376.5" y="221.3">J3</text>
<text x="131.5" y="223.6">R12</text>
<text x="131.5" y="226.1">42R</text>
<text x="136.4" y="226.1">/</text>
<text x="138.9" y="226.1">500mW</text>
<text x="141.4" y="222.4">100R</text>
<text x="194" y="225.9">GND</text>
<text x="204.6" y="227.3">C16</text>
<text x="215" y="225.9">GND</text>
<text x="274" y="222.1">C20</text>
<text x="274" y="224.6">2u2</text>
<text x="366.4" y="222.7">TS4</text>
<text x="371.2" y="222.7">4</text>
<text x="371.2" y="225.2">5</text>
<text x="371.2" y="227.7">6</text>
<text x="376.5" y="223.9">Connector</text>
<text x="387.2" y="223.9">Temp</text>
<text x="128.2" y="232" transform="rotate(-90 128.2 232)">3</text>
<text x="162.7" y="228.6">C11</text>
<text x="162.7" y="231.1">100n</text>
<text x="204" y="229.9">100p</text>
<text x="10.3" y="235.9">E</text>
<text x="114.4" y="234.6">Si2302CDS</text>
<text x="122.3" y="237.1">Q5</text>
<text x="128.2" y="239.5" transform="rotate(-90 128.2 239.5)">2</text>
<text x="133" y="234.7">1</text>
<text x="142.1" y="239.4">R19</text>
<text x="204.6" y="238.8">C17</text>
<text x="268.5" y="235.4">GND</text>
<text x="361.5" y="236.4">GND</text>
<text x="408.3" y="235.9">E</text>
<text x="102.8" y="240.6">CELL1</text>
<text x="128.2" y="244" transform="rotate(-90 128.2 244)">2</text>
<text x="141.4" y="244.4">100R</text>
<text x="204" y="241.3">100n</text>
<text x="114.4" y="249.1">Si2301CDS</text>
<text x="122.3" y="246.6">Q6</text>
<text x="128.2" y="251.5" transform="rotate(-90 128.2 251.5)">3</text>
<text x="133" y="246.7">1</text>
<text x="203.4" y="250.6">R21</text>
<text x="215.4" y="250.6">R25</text>
<text x="84.5" y="256.4">Connector</text>
<text x="84.6" y="254.1">J7</text>
<text x="95.2" y="256.4">CELL-</text>
<text x="131.5" y="257.6">R13</text>
<text x="162.7" y="252.1">C12</text>
<text x="162.7" y="254.6">100n</text>
<text x="203.4" y="253.1">100R</text>
<text x="215.4" y="253.1">100R</text>
<text x="83.7" y="258.3" transform="rotate(-90 83.7 258.3)">1</text>
<text x="99.2" y="263.6">CELL_GND</text>
<text x="131.5" y="260.1">42R</text>
<text x="136.4" y="260.1">/</text>
<text x="138.9" y="260.1">500mW</text>
<text x="201.3" y="261.9">1mR</text>
<text x="204.6" y="259.4">R24</text>
<text x="206.7" y="261.9">/</text>
<text x="209.2" y="261.9">2W</text>
<text x="262.5" y="263.7">PACK-</text>
<text x="272.2" y="260.8" transform="rotate(-90 272.2 260.8)">1</text>
<text x="274" y="260.4">Connector</text>
<text x="274" y="258.4">J1</text>
<text x="284.7" y="260.4">Pack-</text>
<text x="255.3" y="274.7">GNDPWR</text>
<text x="10.3" y="285.9">F</text>
<text x="35" y="286.9">1</text>
<text x="85" y="286.9">2</text>
<text x="135" y="286.9">3</text>
<text x="185" y="286.9">4</text>
<text x="235" y="286.9">5</text>
<text x="285" y="286.9">6</text>
<text x="335" y="286.9">7</text>
<text x="385" y="286.9">8</text>
<text x="408.3" y="285.9">F</text>
</g>
</svg>
